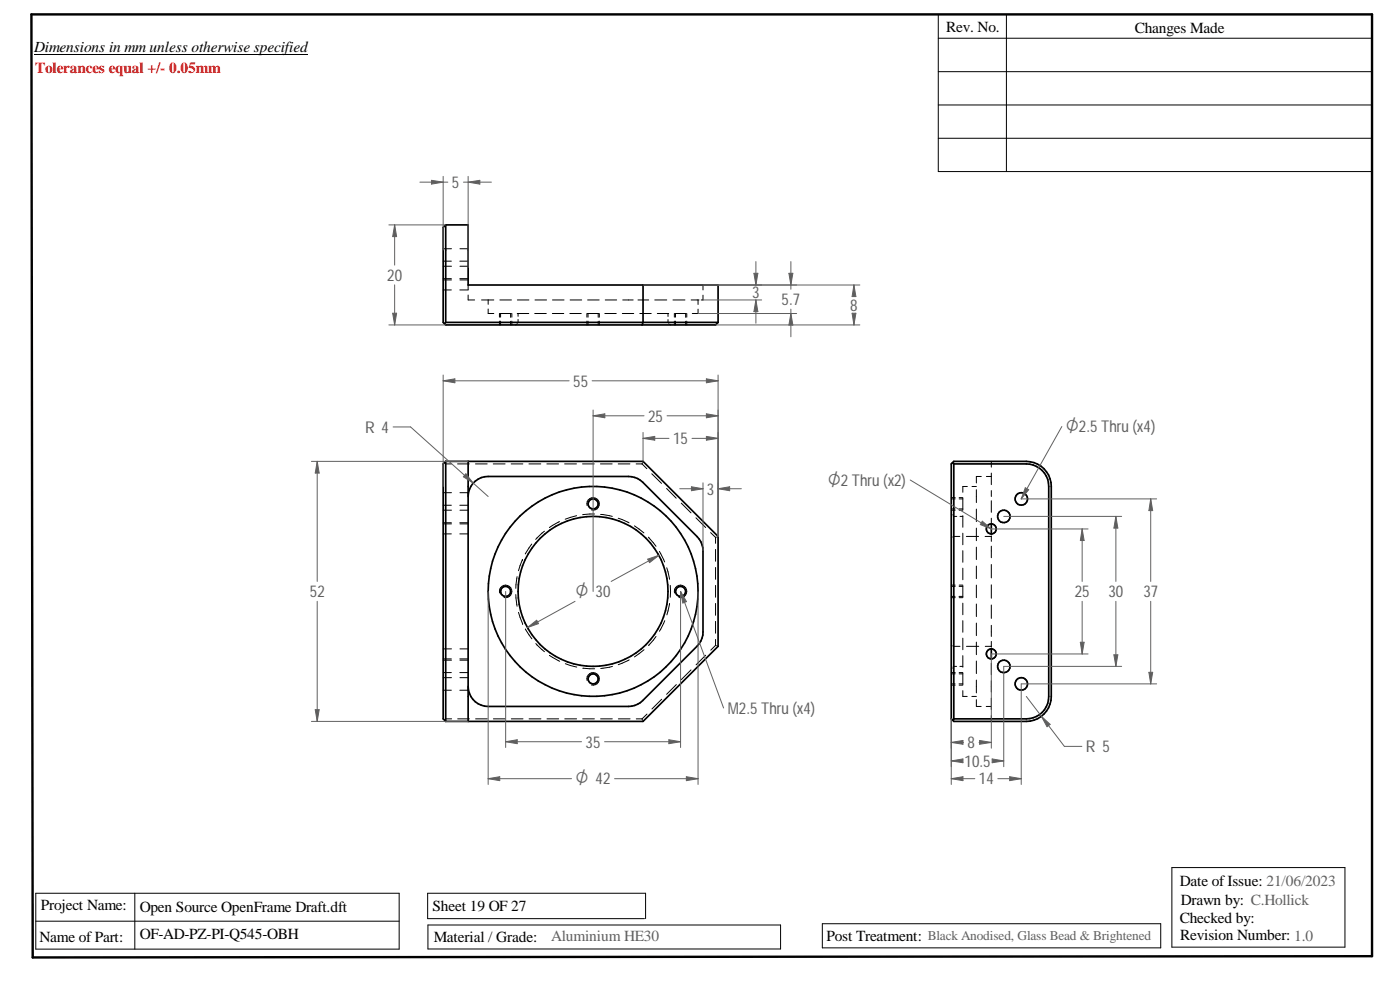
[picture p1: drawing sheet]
<svg xmlns="http://www.w3.org/2000/svg" width="420mm" height="297mm" viewBox="0 0 420 297" stroke-linecap="round" stroke-linejoin="round" font-family="sans-serif">
<path d="M9.4 4.3h402.4v282.6l-402 .4z" fill="none" stroke="#000" stroke-width=".72"/>
<g fill="none" stroke="#000" stroke-width=".3">
<path d="M10.2 16.4h82.2M281.6 11.5h130.2M281.6 4.3v47.2h130.2M302 4.3v47.2M281.6 21.5h130.2M281.6 31.5h130.2M281.6 41.5h130.2M133 79.9h2.5M133 74.6h2.5M133 78.4h2.5M138 78.4h2.5M138 79.9h2.5"/>
<path d="M138 74.6h2.5M133 84h2.5M133 83.6h2.5M133 87h2.5M138 83.6h2.5M138 84h2.5M140.5 88.5v1.5h1.9M140.5 85.5v1.5h-2.5M144.5 90h3.7M146.5 92.7v1.4h1.7M146.5 90v1.3M149.9 94.1v1.1"/>
<path d="M149.9 96.4v1.1M150 94.1h3.4M150 90h3.5M150.2 94.1v1.1M150.2 96.4v1.1M153.2 94.1v1.1M153.2 96.4v1.1M153.6 94.1v1.1M153.6 96.4v1.1M155 97.2l-.2 .3M155.2 94.1h3.5M155.3 90h3.4"/>
<path d="M155.5 94.1v.8M155.5 95.8v.9l-.2 .3M160.5 94.1h3.4M160.6 90h3.4M165.8 94.1h3.4M165.8 90h3.5M171 94.1h3.4M171.1 90h3.5M176.1 94.1v1.1M176.1 96.4v1.1M176.3 94.1h3.4M176.3 90h3.5"/>
<path d="M176.5 94.1v1.1M176.5 96.4v1.1M179.5 94.1v1.1M179.5 96.4v1.1M179.9 94.1v1.1M179.9 96.4v1.1M181.5 94.1h3.4M181.6 90h3.5M186.8 94.1h3.4M186.9 90h3.1M191.5 90h3.2M192 94.1h3.4"/>
<path d="M196.5 90h3.6M197.3 94.1h3.4M200.5 94.1v.9M200.5 95.9v.8l.2 .3M201 97.3l.2 .2M202 90h3.6M202.4 94.1v1.1M202.4 96.4v1.1M202.5 94.1h3.4M202.7 94.1v1.1M202.7 96.4v1.1M205.8 94.1v1.1"/>
<path d="M205.8 96.4v1.1M206.1 94.1v1.1M206.1 96.4v1.1M207.4 90h2.4M209.5 92.8v1.3h-1.7M209.5 90v1.4M211 88.6v1.4h-.6M211 85.5v1.5M133.4 138.8l.1 .1M133.6 139.1l1.9 .1M137.3 139.2h3.5M142.7 139.2h3.5"/>
<path d="M148 139.2h3.6M153.4 139.2h3.5M158.7 139.2h3.6M164.1 139.2h3.5M169.4 139.2h3.6M174.8 139.2h3.5M180.2 139.2h3.5M185.5 139.2h3.5M190.9 139.2h1.8M192.7 139.2l1.4 1.4M192.8 139l-.1 .2M193 138.4l-.1 .3"/>
<path d="M286.2 138.4v.3M286.2 139v.2M297.5 138.4v1.8M133 147.8h2.5M133 153.1h2.5M133 157.2h2.5M133 151.6h2.5M133 156.8h2.5M138 151.6h2.5M138 156.8h2.5M138 147.8h2.5M138 153.1h2.5"/>
<path d="M138 157.2h2.5M163.4 159.4l-2.6 2.4M167.9 156.5l-3 1.8M173 154.7l-3.4 1.1M176.2 151.7a1.87 1.87 0 0 1 1.6-2.4 1.87 1.87 0 0 1 2 2.1 1.87 1.87 0 0 1-2.3 1.6M178.4 154.2l-3.5 .2M180.2 154.3l3.6 .6M185.5 155.5l3.3 1.4M190.4 157.8l2.8 2.1M195.6 142.2l2.9 2.8M200.1 146.6l2.8 2.9M204.5 151l2.9 2.9"/>
<path d="M208.9 155.4l2.9 2.9M213.3 159.8l1.4 1.4M285.5 149.7h1.2M285.5 152.7h1.1M285.5 154.2l.2 .2M285.5 153.1h1.2M285.5 149.3h1.2M286 154.7l.2 .2h.9M287.8 152.7h1.2M287.9 149.7h1.1M287.9 153.1h1.1M287.9 149.3h1.1"/>
<path d="M288.1 154.9h.9M289 149.5v3.5M289 154.7v3.5M289 160v3.4M290.3 146h-1.3v1.7M291.7 146h1.3M293 146.9v3.9M293 152.7v3.8M293 158.5v3.7M294.5 143h-1.5v1.9M296 143h1.5M297.5 141.9v3.5"/>
<path d="M297.5 147.2v1.8M297.5 150.2v3.5M297.5 155.5v1.7M133 160.2h2.5M138 160.2h2.5M149.9 177.9a1.88 1.88 0 0 1 1.7-2.3 1.88 1.88 0 0 1 2 2.1 1.88 1.88 0 0 1-2.4 1.6M154.8 178.4l.4 3.5M155.2 173l-.4 3.5M156.8 167.9l-1.2 3.3M156.8 167.9h.1M159.6 163.2l-2 3M194.6 161.2l2.3 2.7"/>
<path d="M197.9 165.4l1.6 3.2M200.1 170.3l.8 3.5M201.2 175.6v3.6M202.4 177.9a1.88 1.88 0 0 1 1.7-2.3 1.88 1.88 0 0 1 2 2.1 1.88 1.88 0 0 1-2.4 1.6M214.7 161.2v1.8M214.7 164.8v3.6M214.7 170.3v3.5M214.7 175.6v3.6M215 161.2h-.3M215.5 161h-.2M285.5 175.9h1.2M285.5 178.9h1.1"/>
<path d="M285.5 179.3h1.2M285.5 175.6h1.2M285.7 161.2h-.2M287.8 178.9h1.2M287.9 175.9h1.1M287.9 179.3h1.1M287.9 175.6h1.1M288.1 161h-2.1M289 165.2v3.5M289 170.5v3.4M289 175.7v3.5M290 161h3.7"/>
<path d="M293 164.2v3.7M293 169.8v3.8M293 175.6v3.7M295.6 161h1.9M297.5 160.2v.3M297.5 160.8v1.6M297.5 163.9v3.4M297.5 169.4v4M297.5 175.5v4M133 198.1h2.5M133 194.7h2.5M133 197.7h2.5"/>
<path d="M138 197.7h2.5M138 198.1h2.5M138 194.7h2.5M155.6 183.7l1.2 3.3M156.8 187.1h.1M157.7 188.7l1.9 3M160.8 193.1l2.6 2.4M164.9 196.6l3.1 1.8M169.7 199.1l3.4 1.1M183.8 199.9l-3.5 .7M188.8 198l-3.3 1.4M193.3 194.9l-2.9 2.2"/>
<path d="M196.9 191l-2.3 2.7M199.5 186.2l-1.6 3.2M200.9 181.1l-.8 3.4M211.8 196.6l-2.9 2.9M214.7 193.6l-1.4 1.5M214.7 193.6l.3 .2M214.7 181.1v3.5M214.7 186.4v3.6M214.7 191.9v1.7M215.3 193.8l.2 .1M285.5 193.6l.2 .2M286 193.8l2.1 .1"/>
<path d="M287.1 199.9h-.9l-.2 .3M288.1 199.9h.9M289 181v3.4M289 186.2v3.5M289 191.5v3.4M289 196.7v3.5M290.1 193.9h3.6M293 181.2v3.8M293 186.9v3.8M293 192.7v3.7M293 198.3v3.8M295.7 193.9h1.8"/>
<path d="M297.5 199v3.4M297.5 181.5v4M297.5 187.6v3.4M297.5 192.4v1.7M297.5 194.4v.3M133 203.3h2.5M133 201.8h2.5M133 207.1h2.5M133.5 215.9l-.1 .2M135.5 215.7l-1.9 .1M137.4 215.7h3.5M138 201.8h2.5"/>
<path d="M138 207.1h2.5M138 203.3h2.5M142.7 215.7h3.6M148.1 215.7h3.5M153.4 215.7h3.6M158.8 215.7h3.5M164.2 215.7h3.5M169.5 215.7h3.5M174.9 215.7h3.5M174.9 200.5l3.6 .2M176.2 204.2a1.88 1.88 0 0 1 1.7-2.4 1.88 1.88 0 0 1 2 2.1 1.88 1.88 0 0 1-2.4 1.6M180.2 215.7h3.6"/>
<path d="M185.6 215.7h3.5M191 215.7h1.7M192.7 215.7l.1 .2M192.9 216.2l.1 .3M194.2 214.2l-1.5 1.5M198.6 209.8l-2.9 2.9M203 205.4l-2.9 2.9M207.4 201l-2.9 2.9M285.5 202.2h1.2M285.5 205.2h1.1M285.5 201.8h1.2M285.5 205.6h1.2"/>
<path d="M285.7 200.5l-.2 .2M286.2 215.7v.2M286.2 216.2v.3M287.8 205.2h1.2M287.9 202.2h1.1M287.9 201.8h1.1M287.9 205.6h1.1M289 202v3.4M289 207.2v1.8h1.3M291.7 209h1.3M293 209.9v2.1h1.5M293 204v3.9"/>
<path d="M296 212h1.5M297.5 204.3v3.3M297.5 209.5v3.4M297.5 214.7v1.8M411.8 213.6v36.4M9.8 271.3v16M10.7 276.4h109.1M10.7 268h109.1v16.8h-109.1zM40.5 268v16.8M128.4 277.5h105.9v7.2h-105.9zM193.4 275.6h-65.1v-7.6h65.4v7.6M246.8 277.2h101.5v7.2h-101.5z"/>
<path d="M351.7 260.3h51.9v23.9h-51.9z"/>
</g>
<g fill="none" stroke="#000" stroke-width=".51">
<path d="M133.8 67.5l-.8 .7v28.5l.8 .8h80.9l.8-.8M133.8 67.5h6.7v18h75v11.2M133.8 67.5v29.2M133.8 96.7h81.7M133.8 96.7l-.4 .4M193 85.5v11.2l-.3 .8M133.8 138.4l-.8 .8v76.5l.8 .8M133.8 138.4v78.1M133.8 138.4h59.2l22.5 22.6v32.9l-22.5 22.6h-59.2M140.5 138.4v78.1M285.5 139.2l.7-.8h21.8a7.5 7.5 0 0 1 7.5 7.6v63a7.5 7.5 0 0 1-7.5 7.5h-21.8l-.7-.8zM285.9 138.8l.3 .4"/>
<path d="M286.2 139.2h21.8a6.7 6.7 0 0 1 6.7 6.8v63a6.7 6.7 0 0 1-6.7 6.7h-21.8M286.2 139.2v76.5M140.5 149a5.9 5.9 0 0 1 6-6h42.1a6.2 6.2 0 0 1 4.3 1.7l16.3 16.3a5.9 5.9 0 0 1 1.8 4.3v24.3a6 6 0 0 1-1.8 4.2l-16.3 16.4a6.2 6.2 0 0 1-4.3 1.8h-42.1a6 6 0 0 1-6-6M297.5 157.2v3M297.5 194.7v3M286.2 215.7l-.3 .4"/>
<circle cx="178" cy="151.2" r="1.5"/>
<circle cx="297.5" cy="158.7" r="1.49"/>
<circle cx="301.3" cy="155" r="1.89"/>
<circle cx="306.5" cy="149.7" r="1.89"/>
<circle cx="151.7" cy="177.4" r="1.5"/>
<circle cx="178" cy="177.4" r="22.5"/>
<circle cx="178" cy="177.4" r="31.5"/>
<circle cx="204.3" cy="177.4" r="1.51"/>
<circle cx="297.5" cy="196.2" r="1.5"/>
<circle cx="301.3" cy="200" r="1.86"/>
<circle cx="178" cy="203.7" r="1.5"/>
<circle cx="306.5" cy="205.2" r="1.86"/>
</g>
<path d="M116.7 67.5h17.1M118.4 67.5l.6 3.5h-1.2zM116.7 97.5h17.1" fill="none" stroke="#606060" stroke-width=".3"/>
<path d="M118.4 67.5l.6 3.5h-1.2z" fill="#606060"/>
<path d="M117.8 94h1.2l-.6 3.5z" fill="none" stroke="#606060" stroke-width=".3"/>
<path d="M117.8 94h1.2l-.6 3.5z" fill="#606060"/>
<path d="M129.5 54.1l3.5 .6-3.5 .5zM133 52.9v22.1M140.5 52.9v27.4M118.4 67.5v12M118.4 85.5v12" fill="none" stroke="#606060" stroke-width=".3"/>
<path d="M129.5 54.1l3.5 .6-3.5 .5z" fill="#606060"/>
<path d="M140.5 54.7l3.5-.6v1.1z" fill="none" stroke="#606060" stroke-width=".3"/>
<path d="M140.5 54.7l3.5-.6v1.1z" fill="#606060"/>
<path d="M126 54.7h8.4M139.1 54.7h8.4M193 85.5h65.1M214.7 97.5h43.4M256.3 85.5l.6 3.5h-1.2z" fill="none" stroke="#606060" stroke-width=".3"/>
<path d="M256.3 85.5l.6 3.5h-1.2z" fill="#606060"/>
<path d="M255.7 94h1.2l-.6 3.5z" fill="none" stroke="#606060" stroke-width=".3"/>
<path d="M255.7 94h1.2l-.6 3.5z" fill="#606060"/>
<path d="M211 90h17.6M211 85.5h17.6M226.9 90l.5 3.5h-1.1zM256.3 85.5v3M256.3 94.5v3" fill="none" stroke="#606060" stroke-width=".3"/>
<path d="M226.9 90l.5 3.5h-1.1z" fill="#606060"/>
<path d="M226.3 82h1.1l-.5 3.5z" fill="none" stroke="#606060" stroke-width=".3"/>
<path d="M226.3 82h1.1l-.5 3.5z" fill="#606060"/>
<path d="M226.9 78.5v7M209.5 94.1h29.6M215.5 85.5h23.6M226.9 90v7M236.8 82h1.1l-.5 3.5z" fill="none" stroke="#606060" stroke-width=".3"/>
<path d="M236.8 82h1.1l-.5 3.5z" fill="#606060"/>
<path d="M237.4 94.1l.5 3.4h-1.1z" fill="none" stroke="#606060" stroke-width=".3"/>
<path d="M237.4 94.1l.5 3.4h-1.1z" fill="#606060"/>
<path d="M237.4 78.5v8.3M237.4 92.8v8.2M133 114.3l3.5-.6v1.2zM133 112.5v33.5M215.5 112.5v48.5" fill="none" stroke="#606060" stroke-width=".3"/>
<path d="M133 114.3l3.5-.6v1.2z" fill="#606060"/>
<path d="M212 113.7l3.5 .6-3.5 .6z" fill="none" stroke="#606060" stroke-width=".3"/>
<path d="M212 113.7l3.5 .6-3.5 .6z" fill="#606060"/>
<path d="M133 114.3h37.8M177.7 114.3h37.8M193 129.8v8.6M193 131.5l3.5-.6v1.2zM215.5 129.8v31.2" fill="none" stroke="#606060" stroke-width=".3"/>
<path d="M193 131.5l3.5-.6v1.2z" fill="#606060"/>
<path d="M212 130.9l3.5 .6-3.5 .6z" fill="none" stroke="#606060" stroke-width=".3"/>
<path d="M212 130.9l3.5 .6-3.5 .6z" fill="#606060"/>
<path d="M93.5 138.4h47M193 131.5h7.8M207.7 131.5h7.8M93.5 216.5h47M94.6 212.9h1.2l-.6 3.6z" fill="none" stroke="#606060" stroke-width=".3"/>
<path d="M94.6 212.9h1.2l-.6 3.6z" fill="#606060"/>
<path d="M95.2 138.4l.6 3.5h-1.2z" fill="none" stroke="#606060" stroke-width=".3"/>
<path d="M95.2 138.4l.6 3.5h-1.2z" fill="#606060"/>
<path d="M95.2 138.4v36.1M178 123v54.5M178 124.8l3.5-.6v1.1zM215.5 123v38M95.2 180.4v36.1" fill="none" stroke="#606060" stroke-width=".3"/>
<path d="M178 124.8l3.5-.6v1.1z" fill="#606060"/>
<path d="M212 124.2l3.5 .6-3.5 .5z" fill="none" stroke="#606060" stroke-width=".3"/>
<path d="M212 124.2l3.5 .6-3.5 .5z" fill="#606060"/>
<path d="M178 124.8h15.3M200.2 124.8h15.3M151.8 177.5v46.8M204.2 177.5v46.8M200.7 222l3.5 .5-3.5 .6z" fill="none" stroke="#606060" stroke-width=".3"/>
<path d="M200.7 222l3.5 .5-3.5 .6z" fill="#606060"/>
<path d="M151.8 222.5l3.4-.5v1.1z" fill="none" stroke="#606060" stroke-width=".3"/>
<path d="M151.8 222.5l3.4-.5v1.1z" fill="#606060"/>
<path d="M204.2 177.5l13 34.9M151.8 222.5h22.7M181.4 222.5h22.8" fill="none" stroke="#606060" stroke-width=".3"/>
<path d="M204.2 177.5l1.8 3-1.1 .4z" fill="#606060"/>
<path d="M204.2 177.5l1.8 3-1.1 .4zM297.5 196.2v28.3M285.5 215.7v8.8M285.5 222.8l3.5-.6v1.1z" fill="none" stroke="#606060" stroke-width=".3"/>
<path d="M285.5 222.8l3.5-.6v1.1z" fill="#606060"/>
<path d="M294 222.2l3.5 .6-3.5 .5z" fill="none" stroke="#606060" stroke-width=".3"/>
<path d="M294 222.2l3.5 .6-3.5 .5z" fill="#606060"/>
<path d="M301.2 199.9v30.1M285.5 215.7v14.3M285.5 222.8h3.7M285.5 228.3l3.5-.6v1.2zM293.8 222.8h3.7" fill="none" stroke="#606060" stroke-width=".3"/>
<path d="M285.5 228.3l3.5-.6v1.2z" fill="#606060"/>
<path d="M297.8 227.7l3.4 .6-3.4 .6z" fill="none" stroke="#606060" stroke-width=".3"/>
<path d="M297.8 227.7l3.4 .6-3.4 .6z" fill="#606060"/>
<path d="M285.5 215.7v19.7M306.5 205.2v30.2M285.5 228.3h2.7M285.5 233.6l3.5-.6v1.2zM298.5 228.3h2.7" fill="none" stroke="#606060" stroke-width=".3"/>
<path d="M285.5 233.6l3.5-.6v1.2z" fill="#606060"/>
<path d="M303 233l3.5 .6-3.5 .6z" fill="none" stroke="#606060" stroke-width=".3"/>
<path d="M303 233l3.5 .6-3.5 .6z" fill="#606060"/>
<path d="M306.5 149.7h40.6M345.3 149.7l.6 3.5h-1.1zM306.5 205.2h40.6M285.5 233.6h7.1M299.5 233.6h7" fill="none" stroke="#606060" stroke-width=".3"/>
<path d="M345.3 149.7l.6 3.5h-1.1z" fill="#606060"/>
<path d="M344.8 201.7h1.1l-.6 3.5z" fill="none" stroke="#606060" stroke-width=".3"/>
<path d="M344.8 201.7h1.1l-.6 3.5z" fill="#606060"/>
<path d="M301.2 154.9h35.4M334.9 154.9l.6 3.6h-1.2zM345.3 149.7v24.8M301.2 199.9h35.4M345.3 180.4v24.8" fill="none" stroke="#606060" stroke-width=".3"/>
<path d="M334.9 154.9l.6 3.6h-1.2z" fill="#606060"/>
<path d="M334.3 196.5h1.2l-.6 3.4z" fill="none" stroke="#606060" stroke-width=".3"/>
<path d="M334.3 196.5h1.2l-.6 3.4z" fill="#606060"/>
<path d="M297.5 158.7h29M324.8 158.7l.6 3.5h-1.2zM334.9 154.9v19.6M297.5 196.2h29M334.9 180.4v19.5" fill="none" stroke="#606060" stroke-width=".3"/>
<path d="M324.8 158.7l.6 3.5h-1.2z" fill="#606060"/>
<path d="M324.2 192.7h1.2l-.6 3.5z" fill="none" stroke="#606060" stroke-width=".3"/>
<path d="M324.2 192.7h1.2l-.6 3.5z" fill="#606060"/>
<path d="M273.2 144l24.3 14.7M324.8 158.7v15.8M324.8 180.4v15.8" fill="none" stroke="#606060" stroke-width=".3"/>
<path d="M294.8 156.4l2.7 2.3-3.3-1.3z" fill="#606060"/>
<path d="M318.7 128l-12.2 21.7M294.8 156.4l2.7 2.3-3.3-1.3z" fill="none" stroke="#606060" stroke-width=".3"/>
<path d="M307.7 146.3l1 .6-2.2 2.8z" fill="#606060"/>
<path d="M307.7 146.3l1 .6-2.2 2.8zM308 209l11.4 14.9h5.3M312.5 214.9l2.7 2.4-1 .8z" fill="none" stroke="#606060" stroke-width=".3"/>
<path d="M312.5 214.9l2.7 2.4-1 .8z" fill="#606060"/>
<path d="M146.5 177.5v57.9M209.5 177.5v57.9M146.5 233.6l3.5-.6v1.2z" fill="none" stroke="#606060" stroke-width=".3"/>
<path d="M146.5 233.6l3.5-.6v1.2z" fill="#606060"/>
<path d="M206 233l3.5 .6-3.5 .6z" fill="none" stroke="#606060" stroke-width=".3"/>
<path d="M206 233l3.5 .6-3.5 .6z" fill="#606060"/>
<path d="M207.5 146l3.5 .6-3.5 .6zM211 144.9v20.4M215.5 144.9v16.1M146.5 233.6h25M184.4 233.6h25.1" fill="none" stroke="#606060" stroke-width=".3"/>
<path d="M207.5 146l3.5 .6-3.5 .6z" fill="#606060"/>
<path d="M215.5 146.6l3.5-.6v1.2z" fill="none" stroke="#606060" stroke-width=".3"/>
<path d="M215.5 146.6l3.5-.6v1.2z" fill="#606060"/>
<path d="M118 128.1h5.2l23.3 20.9M139.8 142.2l2.2 2.7-2.9-1.9zM204 146.6h7M215.5 146.6h7" fill="none" stroke="#606060" stroke-width=".3"/>
<path d="M139.8 142.2l2.2 2.7-2.9-1.9z" fill="#606060"/>
<path d="M197.7 166.6l-14.3 7.9M158.3 188.3l2.8-2.2 .5 1zM172.6 180.4l-14.3 7.9" fill="none" stroke="#606060" stroke-width=".3"/>
<path d="M158.3 188.3l2.8-2.2 .5 1z" fill="#606060"/>
<path d="M194.4 167.8l3.3-1.2-2.8 2.2z" fill="none" stroke="#606060" stroke-width=".3"/>
<path d="M194.4 167.8l3.3-1.2-2.8 2.2z" fill="#606060"/>
<g font-size="5.4" fill="#606060">
<text x="319.9" y="129.8">O2.5 Thru (x4)</text>
<text x="248.4" y="145.8">O2 Thru (x2)</text>
<text x="172.8" y="179.2">O 30</text>
<text x="172.8" y="235.4">O 42</text>
</g>
<g font-size="4.9" fill="#606060">
<text x="135.6" y="56.4">5</text>
<text x="116.2" y="84.2">20</text>
<text x="225.8" y="89.5">3</text>
<text x="234.6" y="91.5">5.7</text>
<text x="255.2" y="93.3">8</text>
<text x="172" y="116">55</text>
<text x="109.5" y="129.8">R 4</text>
<text x="194.5" y="126.5">25</text>
<text x="202" y="133.3">15</text>
<text x="212.1" y="148.4">3</text>
<text x="93" y="179.2">52</text>
<text x="322.6" y="179.2">25</text>
<text x="332.6" y="179.2">30</text>
<text x="343.1" y="179.2">37</text>
<text x="218.4" y="214.2">M2.5 Thru (x4)</text>
<text x="175.8" y="224.3">35</text>
<text x="290.4" y="224.5">8</text>
<text x="325.9" y="225.7">R 5</text>
<text x="289.5" y="230">10.5</text>
<text x="293.8" y="235.4">14</text>
</g>
<g font-size="4.6">
<text x="284" y="9.6">Rev. No.</text>
<text x="340.6" y="9.9">Changes Made</text>
<text x="10.2" y="15.7">Dimensions in mm unless otherwise specified</text>
<text x="354.1" y="265.7">Date of Issue: 21/06/2023</text>
<text x="12.3" y="273.1">Project Name:</text>
<text x="41.9" y="273.7">Open Source OpenFrame Draft.dft</text>
<text x="129.8" y="273.4">Sheet 19 OF 27</text>
<text x="354.4" y="271.4">Drawn by: C.Hollick</text>
<text x="41.9" y="281.9">OF-AD-PZ-PI-Q545-OBH</text>
<text x="354.1" y="276.9">Checked by:</text>
<text x="11.9" y="282.7">Name of Part:</text>
<text x="130.2" y="282.6">Material / Grade:</text>
<text x="248" y="282.2">Post Treatment:</text>
<text x="354.2" y="282.2">Revision Number: 1.0</text>
</g>
<text font-size="4.6" fill="#f00" x="10.5" y="21.9">Tolerances equal +/- 0.05mm</text>
<text font-size="4.6" fill="#606060" x="165.4" y="282.2">Aluminium HE30</text>
<text font-size="4" fill="#606060" x="278.5" y="281.9">Black Anodised, Glass Bead &amp; Brightened</text>
</svg>
